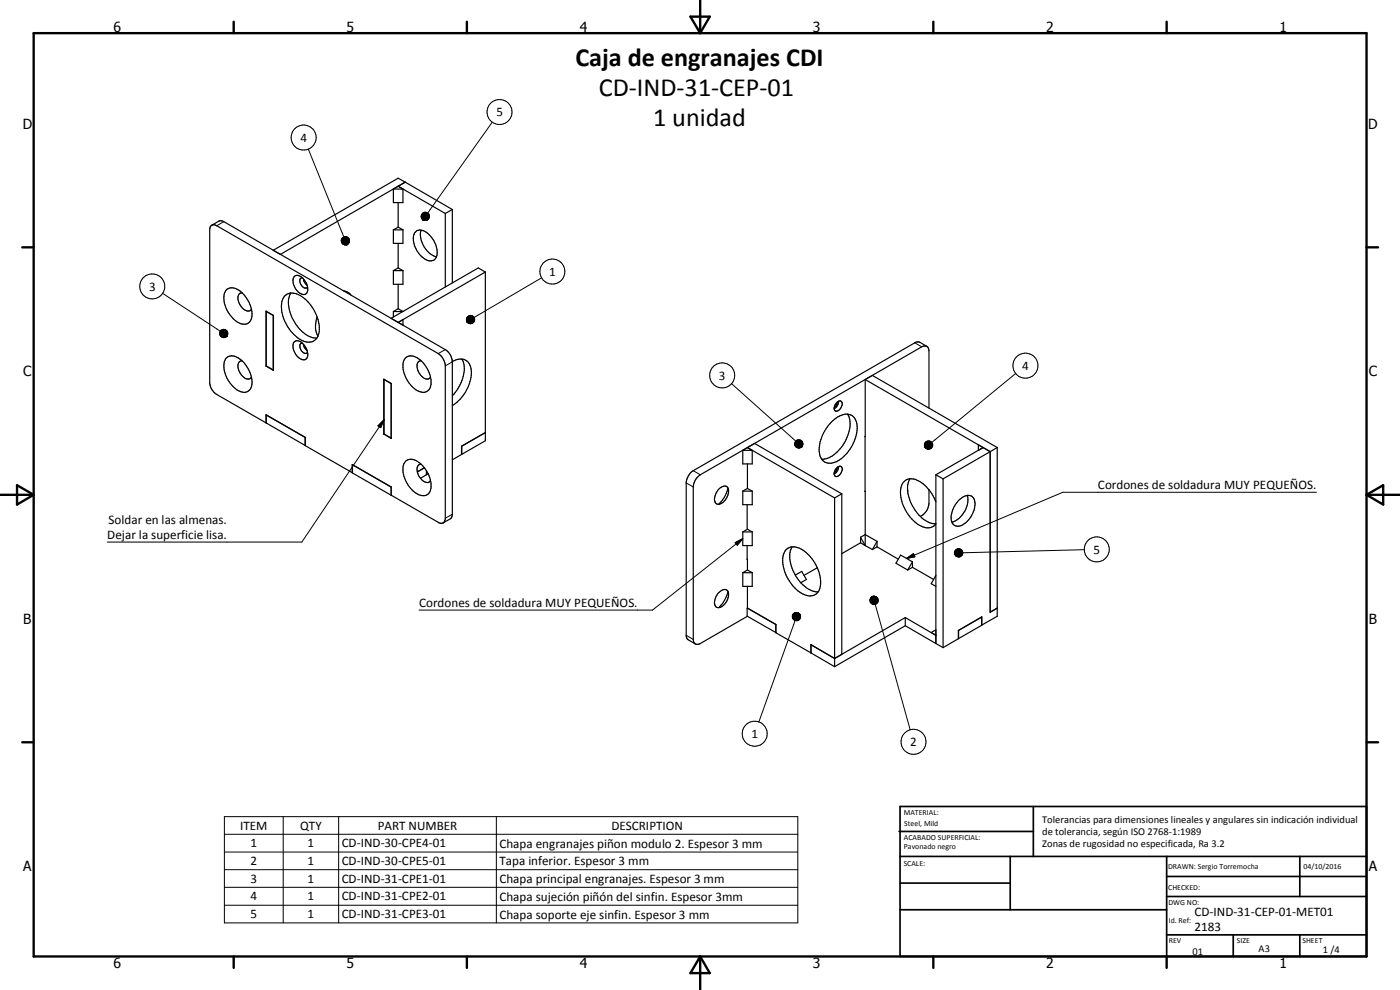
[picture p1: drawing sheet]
<svg xmlns="http://www.w3.org/2000/svg" width="420mm" height="297mm" viewBox="0 0 420 297" stroke-linecap="round" stroke-linejoin="round" font-family="sans-serif">
<g fill="none" stroke="#000" stroke-width=".35">
<path d="M118.1 56.7v4.1h2.8v-4.1M118.1 56.7h2.8M119.5 55.9l14.1 8.2M119.5 55.9l1.4 .8M119.5 55.9l-1.4 .8M121.6 54.7l14.2 8.2M63.5 67.6l-.4 .5-.2 .6v46.3a4.8 4.8 0 0 0 2.2 3.4l14.7 8.5M63.5 67.6l.7-.2 .9 .3 66.4 38.4a5.1 5.1 0 0 1 2.1 3.4v46.3l-.6 1.1M63.5 67.6l2.2-1.3 .7-.1 .8 .3 66.4 38.4a4.4 4.4 0 0 1 2.2 3.7M82 75.1l37.5-21.6 2.1 1.2-37.5 21.6zM118.1 69v4h2.8v-4M118.1 69h2.8"/>
<path d="M119.5 60.8v7.4M119.5 73v7.4M119.5 68.2l1.4 .8M119.5 68.2l-1.4 .8M124.5 69.8a2.69 2.69 0 0 1 4.1 .4 7.6 7.6 0 0 1 2.4 6.8 2.21 2.21 0 0 1-3.6 .7 7.5 7.5 0 0 1-3.2-7.3zM126.4 69a7 7 0 0 0 4.6 8M133.6 64.1v22M135.8 62.9v22M135.8 62.9l-2.2 1.2M67.9 87a3.5 3.5 0 0 1 4.9 1 7.8 7.8 0 0 1 2.4 8.1 2.67 2.67 0 0 1-4.1 .4 8.4 8.4 0 0 1-3.6-8.8zM72.7 87.9a1.53 1.53 0 0 0-1.1 2.4 3.4 3.4 0 0 0 3.4 3l.5-.6M79.9 93.5l2.1 1.2"/>
<path d="M79.9 93.5v16.3M80 93.4l-.1 .1M82 94.7h.1M82 94.7v16.3M82.1 94.7l-2.3-1.4v16.6M82.1 94.7v16.4l-2.3-1.2M85.4 88.8a3.8 3.8 0 0 1 5.1 .1 12.1 12.1 0 0 1 5.2 11 3.3 3.3 0 0 1-5.2 2.2 12.1 12.1 0 0 1-5.9-11.7zM87.3 87.9a8 8 0 0 0 .4 7.6l1.1 1.8a8.4 8.4 0 0 0 6.3 4.1M88.3 83.1a1.73 1.73 0 0 1 2.6 .4 3.9 3.9 0 0 1 1 4.6 2.36 2.36 0 0 1-3.1-1.2 3.3 3.3 0 0 1-.5-3.8zM90.8 83.4h-.3a1.65 1.65 0 0 0 .3 2.6l.9 .4 .6-.3M91.1 83.7l.2 .8 .8 1.1M95.2 95a6.6 6.6 0 0 0 .3 5.8"/>
<path d="M103.2 87.3l1.4 .5 .8 .8M103.2 87.3l.1 .1M118.1 81.2v4.1h2.8v-4.1M118.1 93.5v1.6M118.1 81.2h2.8M119.5 96.7l1.4-.8v1.6zM119.5 85.3v7.3M119.5 92.6l1.4 .9h-2.8M119.5 92.6l-1.4 .9M119.5 80.4l1.4 .8M119.5 80.4l-1.4 .8M145.7 81.6l-2.2-1.2-26.1 15.1"/>
<path d="M145.7 81.6v50.6l-7.1 4.1M145.7 81.6l-26.2 15.1M67.9 107.4a2.95 2.95 0 0 1 4.1 .3 8.5 8.5 0 0 1 3.4 8.5 2.45 2.45 0 0 1-3.9 1 8.5 8.5 0 0 1-4-9.1zM72.7 108.2a1.87 1.87 0 0 0-1 2.9 3.3 3.3 0 0 0 3.3 2.6l.5-.5M79.9 109.8l-.1 .1M79.9 109.8l2.1 1.2M82 111h.1M88.3 102.7a2.11 2.11 0 0 1 3.1 1.1 3.5 3.5 0 0 1 .5 3.9 2.28 2.28 0 0 1-3.1-1.2 3.3 3.3 0 0 1-.5-3.8zM90.8 103a.95 .95 0 0 0-.9 .6 .95 .95 0 0 0 .2 1 1.54 1.54 0 0 0 2.1 1.2l.1-.1M91.1 103.3l.2 .8 .8 1.1M115.3 113.9l2.1 1.2M115.3 113.9v16.3"/>
<path d="M115.3 113.8v.1M117.4 115.1v16.3M117.4 115.1l-2.2-1.4v16.5M117.4 115.1v16.5l-2.2-1.4M117.4 115.1h.1M121.7 107.4a2.69 2.69 0 0 1 3.6 0 8.7 8.7 0 0 1 3.8 8.8 2.48 2.48 0 0 1-3.8 1 8.7 8.7 0 0 1-4.1-9.1zM126.4 108.2a1.62 1.62 0 0 0-1.1 2.5 3.3 3.3 0 0 0 3.4 3l.5-.5M138.5 107.7l-1.3 .2-1.4 .6v45.8l-.5 1.2-2.3 1.4M138.5 107.7a3.3 3.3 0 0 1 3 3.8 12.8 12.8 0 0 1-5.7 10.2M138.6 107.7a7.8 7.8 0 0 1-.5 7.7l-1.1 1.8-1.2 1.5M259.7 113.9l-.1 17.1M259.7 113.9l2.1-1.3 37.5 21.7"/>
<path d="M259.7 113.9l37.5 21.6M278.2 103.9l-2.4-1.3-1 .1-66.7 38.5a5.1 5.1 0 0 0-2.2 3.4v46.3l.5 1 2.3 1.3M278.2 103.9l-.8-.1-.8 .3-66.4 38.4a4.7 4.7 0 0 0-2.1 3.6v45.8l.1 .8 .5 .5M278.2 103.9l.3 .3 .3 1.1v17.1M79.8 126.9v-2.4l11.8 6.7v2.5l14.2 8.2v-2.5l11.6 6.8v2.4M79.8 126.9h.1M79.9 124.5l11.7 6.7v2.4l-11.7-6.7zM91.6 133.6h.1M115.2 130.2h.1M115.3 130.2l2.1 1.2M117.4 131.4h.1M121.7 138.5a2.76 2.76 0 0 1 3.6-.1 8.6 8.6 0 0 1 3.8 8.8 2.59 2.59 0 0 1-4.3 .8 9.2 9.2 0 0 1-3.8-8.1z"/>
<path d="M126.4 139.3a1.57 1.57 0 0 0-1.1 2.5l.9 1.8M138.5 136.3h.1M138.6 133.9v2.4M145.7 129.8l-7.2 4.1v2.5l-2.7 1.6M222.9 135.1v4.1h2.9v-4.1M222.9 135.1h2.9M224.3 139.2v7.4M224.3 134.3l2.2-1.2 26.1 15.1M224.3 134.3l26.2 15.1M224.3 134.3l1.5 .8M224.3 134.3l-1.4 .8M249.5 126.7a5.3 5.3 0 0 1 6.3-1.9 5.6 5.6 0 0 1 1 6.3 11.1 11.1 0 0 1-6.8 7.8 3.2 3.2 0 0 1-4.1-3.4 12.2 12.2 0 0 1 3.6-8.8z"/>
<path d="M251.4 120.5l-1.1 1.9M251.7 120.4h.7a2.02 2.02 0 0 1-1 2.9l-.2 .1a.97 .97 0 0 1-.9-.6 .97 .97 0 0 1 .2-1.1l.9-1.2M251.7 120.4l-.3 .1M251.7 120.4a2.7 2.7 0 0 1-1.4 2.2M251.7 140a2.86 2.86 0 0 1-1.4 2.2M254.4 124.2a8.9 8.9 0 0 1-1.1 8.8 10.1 10.1 0 0 1-5.4 4.6l-1.3 .2M259.6 131l.1 16.4M259.7 130.9l-.1 .1M293.6 133.5l1.5 .8-1.5 .8zM295.1 134.3l-14.2 8.2M297.2 135.5v48.2l2.1-1.2M297.2 135.5l-14.2 8.2"/>
<path d="M299.3 134.3v50.6l-4.7 2.7v-2.4l-6.9 3.9v2.5l-4.7 2.7M299.3 134.3l-2.1 1.2M117.4 148.5v-2.4l-11.7-6.7v2.5l26.1 15h1.2M126.2 143.6a2 2 0 0 0 2.9 .8l.1-.3M127.4 140.3l-2.1 1.3M128 142.4h.1M128 141.2v1.3l-1.8 1M128 141.4v1M128.5 142.2l-.5 .2M215.6 146.9a2.02 2.02 0 0 1 2.7-.8 3.7 3.7 0 0 1-1 4.3 1.58 1.58 0 0 1-2.7 .3 4 4 0 0 1 1-3.8zM218.5 146.4a9 9 0 0 1-2.8 4.9M222.9 147.4v4h2.9v-4"/>
<path d="M222.9 159.6v4.1h2.9v-4.1M222.9 147.4h2.9M222.9 159.6h2.9M222.9 159.6l1.4-.8 1.5 .8M224.2 151.4v7.4M224.3 146.6l1.5 .8M224.3 146.6l-1.4 .8M250.5 149.4v50.6M250.8 140.7a1.11 1.11 0 0 1 1.9-.4 2.03 2.03 0 0 1-2.1 2.6l-.3-1zM251.4 140.1l-1.1 1.9M252.6 148.2v48.1l-2.1 1.3M252.6 148.2l-2.1 1.2"/>
<path d="M259.6 147.3l.1 16.4M272.4 146.9v.5M273.1 143.7a8.1 8.1 0 0 0 .7 8.1 9.3 9.3 0 0 0 6.6 5.3h.5a3.2 3.2 0 0 1-4.3 .8 11.8 11.8 0 0 1-6.1-12 3.2 3.2 0 0 1 5-1.7 11.9 11.9 0 0 1 5.4 6.4M278.8 146.9v4.1a4.7 4.7 0 0 1-2.6 3.9M280.9 142.5v50.6M280.9 142.5l2.1 1.2M283 143.7v50.6M287.7 150.2a3.1 3.1 0 0 1 4.2-1.1 4.3 4.3 0 0 1 0 5 5.6 5.6 0 0 1-4.9 3.8 2.75 2.75 0 0 1-1.3-4l.5-1.5zM290.3 148.6a7 7 0 0 1-4.6 8M215.6 177.9a1.91 1.91 0 0 1 2.7-.7 3.3 3.3 0 0 1-.7 3.9 2.08 2.08 0 0 1-2.7 1 3.3 3.3 0 0 1 .7-4.2zM218.5 177.5a9.5 9.5 0 0 1-2.8 4.8M222.9 171.8v4.1h2.9v-4.1"/>
<path d="M222.9 171.8h2.9M224.2 163.7l.1 4.2M224.2 167.7l.1 3.3M224.3 175.9v6.6M224.3 171l1.5 .8M224.3 171l-1.4 .8M235.9 165a4.1 4.1 0 0 1 5.6 .4 11.3 11.3 0 0 1 4.4 11.6 3.5 3.5 0 0 1-5.4 1 11.9 11.9 0 0 1-5.4-11.5zM237.8 164.1a7.7 7.7 0 0 0 .1 6.9 10.8 10.8 0 0 0 6.8 6.5h.9M238.7 172.6l1.9-1.2 1.4 2.5-1.6 .9M245.3 170.3l-4 2.3M258.3 162.9l-5.7 3.2M258.3 161.2l1.4-.8 3.5 2"/>
<path d="M258.3 161.2l1.4 2.5M258.3 162.9l1.4 .8M258.3 161.2v1.7M259.7 163.7l2.1 1.2M263.2 164.1l6.4 3.7M263.2 162.4l-1.4 2.5M263.2 164.1l-1.4 .8M263.2 162.4v1.7M273.8 170.2l6.4 3.7M273.8 168.6l-3.5-2.1-1.4 2.5 3.5 2M273.8 168.6l-1.4 2.4M273.8 170.2l-1.4 .8"/>
<path d="M273.8 168.6v1.6M280.9 172.6l-1.4 2.5 1.4 .8M224.2 184.9l8.6 4.9M224.3 182.5l-.1 2.5-14 8.1-.8 .2-.7-.1M224.3 182.5l8.6 4.9v2.5l10.5 6M224.3 182.5l8.5 4.9v2.4M232.8 189.8h.1M243.4 195.9v-2.5l7.1 4.2M243.4 195.8v.1M243.4 195.9l7.1 4.1M271.7 185.3l-21.2 12.3M271.7 185.3l9.2 5.3-1.4-.8 1.4-.8"/>
<path d="M271.7 187.7l-21.2 12.3M271.7 185.3v2.4M271.7 187.7l9.2 5.4M280.9 193.1l2.1 1.2M287.6 189.2l7.1-4.1v2.5l-7.1 4z"/>
</g>
<g fill="none" stroke="#000" stroke-width=".3">
<path d="M147.7 36.7l-19.3 27.2M92.5 44.7l10.7 26.4M67.2 66.5l-2.1 1.2M102.4 72.2l1.7 1.2-1.7-.9zM102.4 72l1.7 1.4-1.7-1.2zM102.4 72.5l1.7 .9-1.6-.6zM102.5 71.7l1.6 1.7-1.7-1.4zM102.5 72.8l1.6 .6-1.5-.4zM102.6 71.5l1.5 1.9-1.6-1.7zM102.6 73l1.5 .4-1.3-.2zM102.8 71.3l.3-.2 1 2.3zM102.8 71.3l1.3 2.1-1.5-1.9z"/>
<path d="M102.8 73.2l1.3 .2zM103.1 71.1l.2-.1 .8 2.4zM103.1 73.3l1 .1zM103.3 71h.3l.5 2.4zM103.3 73.4h.8zM103.6 71h.2l.3 2.4zM103.6 73.4h.5zM103.8 71h.3v2.4zM103.8 73.4h.3zM104 71v2.4M104.1 71l.2 .2-.2 2.2zM104.1 73.4l.5-.3z"/>
<path d="M104.1 73.4l.6-.5zM104.2 71v2.4M104.3 71.2l.3 .2-.5 2zM104.6 71.4l.1 .2-.6 1.8zM104.7 71.6l.1 .2-.7 1.6zM104.8 72.6l-.7 .8zM104.8 71.8l.1 .3-.8 1.3zM104.9 72.3l-.8 1.1zM104.9 72.1l-.8 1.3zM126.4 64.8l.5 1.2zM126.4 65l.5 1zM126.4 65.3l.5 .7z"/>
<path d="M126.5 64.5l.4 1.5-.5-1.2zM126.6 65.5l.3 .5zM126.6 64.3l.3 1.7-.4-1.5zM126.7 65.8l.2 .2zM126.8 64.1l.1-.2v2.1zM126.8 64.1l.1 1.9-.3-1.7zM126.9 63.9v2.1M126.9 66l.5 .2zM126.9 66l.8 .2zM126.9 66l1.1 .1zM126.9 66h1.3zM126.9 66l1.5-.1z"/>
<path d="M126.9 66l1.7-.3-.2 .2zM126.9 66l1.9-.6-.2 .3zM126.9 66l2-.8-.1 .2zM126.9 66l2-1.1v.3zM126.9 66l2-1.3v.2zM126.9 66l1.9-1.6 .1 .3zM126.9 63.9l.3-.1-.3 2.2zM127.1 63.8v2.2M127.2 63.8l.3-.1-.6 2.3zM127.5 63.7h.3l-.9 2.3zM127.8 63.7h.2l-1.1 2.3zM128 63.7l.3 .1-1.4 2.2z"/>
<path d="M128.3 63.8l.2 .2-1.6 2zM128.5 64l.2 .2-1.8 1.8zM128.7 64.2l.1 .2-1.9 1.6zM48.8 88l17.3 11.4M65.9 100l2.2 .8-2.2-.6zM65.9 99.7l2.2 1.1-2.2-.8zM66 99.5l2.1 1.3-2.2-1.1zM66.2 99.3l.2-.2 1.7 1.7zM66.2 99.3l1.9 1.5-2.1-1.3zM66.4 99.1l.2-.2 1.5 1.9zM66.6 98.9l.2-.1 1.3 2zM66.8 98.8h.3l1 2z"/>
<path d="M67.1 98.8h.3l.7 2zM67.4 98.8l.2 .1 .5 1.9zM67.6 98.9l.2 .2 .3 1.7zM67.8 99.1l.3 .1v1.6zM68.1 99.2l.1 .2-.1 1.4zM68.2 99.4l-.1 1.4zM68.3 99.7l-.2 1.1zM68.4 100l-.3 .8zM140 95.8l.2 .7zM140 96l.2 .5zM140 95.5l.2 1zM140 96.3l.2 .2z"/>
<path d="M140.2 96.5l.3 .4zM140.2 96.5l.5 .5zM140.2 96.5l.8 .6zM140.2 96.5l1.1 .7zM140.2 96.5l1.4 .6-.3 .1zM140.2 96.5l1.6 .5-.2 .1zM140.2 96.5l1.8 .3-.2 .2zM140.2 96.5l2 .1-.2 .2zM140.2 96.5l2.2-.1-.2 .2zM140.2 96.5l2.2-.3v.2zM140.2 96.5l2.3-.6-.1 .3zM140.2 96.5l2.2-.9 .1 .3z"/>
<path d="M140.2 96.5l2.2-1.1v.2zM140.2 96.5l2-1.4 .2 .3zM140.2 96.5l1.9-1.6 .1 .2zM140.2 95.2v1.3zM140.2 96.7h2M140.2 96.5h2.2M140.3 95l.2-.2-.3 1.7zM140.3 95l-.1 1.5zM140.5 94.8l.3-.1-.6 1.8zM140.8 94.7h.2l-.8 1.8zM141 94.7l.3-.1-1.1 1.9zM141.3 94.6l.3 .1-1.4 1.8z"/>
<path d="M141.6 94.7l.2 .1-1.6 1.7zM141.8 94.8l.3 .1-1.9 1.6zM162.5 83.4l-20.2 11.8M65.9 100.2l2.2 .6-2.1-.3zM66 100.5l2.1 .3h-2zM66 100.6h2.1M66.1 100.8h2l-1.8 .2zM66.1 100.9h2M66.3 101l1.8-.2-1.6 .3zM66.5 101.1l1.6-.3-1.4 .5zM66.7 101.3l1.4-.5zM67 101.3l1.1-.5z"/>
<path d="M67.3 101.3l.8-.5zM67.5 101.2l.6-.4zM67.8 101.1l.3-.3zM68.1 100.8l-.1 .2zM68.4 100.2l-.3 .6zM133.6 104.9l-2.1 1.2M135.8 108.6l-2.2 1.2M219.5 115.1l19.3 17.2M274.5 102.9l2.1 1.2M304.8 112.1l-25.2 20.7M113.4 127.8l1.9-1.9-1.1 2.4zM115.3 125.9l-24.7 36.7h-58.4"/>
<path d="M115.3 125.9l-1.1 2.4-.8-.5zM238.5 133.2l2.2 .8-2.2-.5zM238.5 133l2.2 1-2.2-.8zM238.5 133.5l2.2 .5-2.1-.3zM238.6 132.7l2.1 1.3-2.2-1zM238.6 133.7l2.1 .3h-2zM238.6 133.9h2.1M238.7 132.5l2 1.5-2.1-1.3zM238.7 134h2l-1.8 .2zM238.9 132.2l.2-.1 1.6 1.9zM238.9 132.2l1.8 1.8-2-1.5zM238.9 134.2l1.8-.2z"/>
<path d="M239.1 132.1l.2-.1 1.4 2zM239.2 134.3l1.5-.3-1.3 .4zM239.3 132h.3l1.1 2zM239.4 134.4l1.3-.4zM239.6 132h.3l.8 2zM239.7 134.4l1-.4zM239.9 132h.2l.6 2zM239.9 134.4l.8-.4zM240.1 132l.3 .1 .3 1.9zM240.2 134.3l.5-.3zM240.4 132.1l.2 .2 .1 1.7zM240.4 134.2l.3-.2z"/>
<path d="M240.6 132.3l.2 .2-.1 1.5zM240.8 132.5l-.1 1.5zM240.9 132.8l-.2 1.2zM240.9 133.5l-.2 .5zM240.9 133.3l-.2 .7zM240.9 133l-.2 1zM277.4 133.3l.3 1zM277.4 133.6l.3 .7zM277.4 133.9l.3 .4zM277.5 133.1l.2 1.2zM277.6 134.1l.1 .2zM277.7 132.8v1.5z"/>
<path d="M277.7 134.3l.5 .4zM277.7 134.3l.7 .4zM277.7 134.3l1 .5zM277.7 134.3l1.2 .4zM277.7 134.3l1.5 .4zM277.7 134.3l1.7 .2-.2 .2zM277.7 134.3l1.9 .1-.2 .1zM277.7 134.3l2.1-.1-.2 .2zM277.7 134.3l2.2-.4-.1 .3zM277.7 134.3l2.2-.7v.3zM277.7 134.3l2.2-1v.3zM277.7 134.3l2.2-1.2v.2z"/>
<path d="M277.7 134.3l2-1.5 .2 .3zM277.7 134.3l1.9-1.7 .1 .2zM277.7 134.3h2.1M277.8 132.6l.2-.1-.3 1.8zM277.8 132.6l-.1 1.7v-1.5zM278 132.5l.3-.2-.6 2zM278.3 132.3h.3l-.9 2zM278.6 132.3h.2l-1.1 2zM278.8 132.3h.3l-1.4 2zM279.1 132.3l.2 .2-1.6 1.8zM279.3 132.5l.3 .1-1.9 1.7zM135.8 154.3l-2.2 1.2"/>
<path d="M205.9 144.9l2.2 1.2M208.1 141.2l2.1 1.3M395.1 147.7h-76.1l-46.9 19.9M220.6 162.8l2.3-1.2-1.6 2zM222.9 161.6l-27.1 21.4h-70M261.2 179.6l.8-.7-.9 1zM261.3 179.4l.7-.5zM261.3 179.4l.7-.5-.8 .7zM261.5 179.2l.5-.3zM261.9 178.9v2.5M262 178.9l-.9 1.2zM262 178.9l-.9 1.5v-.3z"/>
<path d="M262 178.9l-.8 1.8-.1-.3zM262 178.9l-.7 2-.1-.2zM262 178.9l-.5 2.2-.2-.2zM262 178.9l-.3 2.3-.2-.1zM262 178.9v2.5l-.3-.2zM262 178.9l.3 2.5h-.3zM262 178.9l.5 2.5h-.2zM262 178.9l.8 2.4-.3 .1zM262 178.9l1 2.3-.2 .1zM262 178.9l1.2 2.1-.2 .2zM262 178.9l1.4 1.9-.2 .2zM262 178.9l1.5 1.7-.1 .2z"/>
<path d="M262 178.9l1.6 1.4-.1 .3zM262 178.9l1.6 1.1v.3zM262 178.9l1.5 .8 .1 .3zM262 178.9l1.4 .6 .1 .2zM262 178.9l1.4 .6zM262 178.9l1.2 .4zM262 178.9l1 .2zM262 178.9l.8 .1zM262 178.9h.5zM262 178.9h.3zM262.1 178.9v2.5M272.1 167.6l2-1.5 .5 .9z"/>
<path d="M286.5 165.9l.1 .5zM286.5 165.9l.3 .8zM286.5 165.9l.4 1zM286.5 165.9l.7 1.1zM286.5 165.9l.9 1.2zM286.5 165.9l1.2 1.2zM286.5 165.9l1.4 1.2h-.2zM286.5 165.9l1.7 1.1-.3 .1zM286.5 165.9l1.9 1-.2 .1zM286.5 165.9l2.2 .8-.3 .2zM286.5 165.9l2.3 .6-.1 .2zM286.5 165.9l2.4 .3-.1 .3z"/>
<path d="M286.5 165.9l2.5 .1-.1 .2zM286.5 165.9l2.5-.2v.3zM286.5 165.9l2.4-.4 .1 .2zM286.5 165.9l2.3-.7 .1 .3zM286.5 165.9l2.1-.9 .2 .2zM286.5 165.9l1.9-1.1 .2 .2zM286.5 165.9l1.7-1.2 .2 .1zM286.5 165.9l1.4-1.3 .3 .1zM286.5 165.7v.2zM286.6 165.4l-.1 .5zM286.7 165.1l.2-.1-.4 .9zM286.7 165.1l-.2 .8z"/>
<path d="M286.9 165l.2-.2-.6 1.1zM287.1 164.8l.2-.1-.8 1.2zM287.3 164.7l.3-.1-1.1 1.3zM287.6 164.6h.3l-1.4 1.3zM325.4 164.9l-38.9 1M205.9 190.6l2.2 1.3M237.8 184.8l1.6-1-1.6 1.2zM237.8 185l1.6-1.2-1.6 1.5zM237.8 185.3l1.6-1.5-1.5 1.8zM237.9 184.5l1.5-.7-1.6 1zM238 184.3l1.4-.5zM238 184.3l1.4-.5-1.5 .7z"/>
<path d="M238.2 184.1l1.2-.3zM238.4 183.9l1-.1zM238.6 186.2l-10.9 30.4M238.7 183.8h.7zM238.9 183.8h.5zM239.4 183.8v2.4M239.4 183.8l-1.3 2-.2-.2zM239.4 183.8l-1.2 2.2-.1-.2zM239.4 183.8l-.9 2.3-.3-.1zM239.4 183.8l-.7 2.4-.2-.1zM239.4 183.8l-.4 2.5-.3-.1zM239.4 183.8l-.1 2.4-.3 .1z"/>
<path d="M239.4 183.8l.2 2.4h-.3zM239.4 183.8l.4 2.2-.2 .2zM239.4 183.8l.6 2-.2 .2zM239.4 183.8l.7 1.8-.1 .2zM239.4 183.8l.8 1.6-.1 .2zM239.4 183.8l.9 1.3-.1 .3zM239.4 183.8l.9 1.3zM239.4 183.8l.8 1zM239.4 183.8l.8 .8zM239.4 183.8l.7 .5zM239.4 183.8l.5 .3zM239.4 183.8l.3 .1z"/>
<path d="M262.7 181.4l10.5 37.6M67.3 245h172.1v31.9h-172.1zM67.3 250.3h172.1M67.3 255.7h172.1M85 245v31.9M101.6 245v31.9M149 245v31.9M67.3 260.9h172.1M67.3 266.2h172.1M67.3 271.6h172.1"/>
<circle cx="149.9" cy="33.6" r="3.8"/>
<circle cx="91.1" cy="41.3" r="3.8"/>
<circle cx="45.7" cy="85.9" r="3.8"/>
<circle cx="165.8" cy="81.5" r="3.8"/>
<circle cx="216.7" cy="112.6" r="3.8"/>
<circle cx="307.7" cy="109.7" r="3.8"/>
<circle cx="329.2" cy="164.8" r="3.8"/>
<circle cx="226.5" cy="220.2" r="3.8"/>
<circle cx="274.1" cy="222.6" r="3.7"/>
</g>
<g fill="none" stroke="#000" stroke-width=".71">
<path d="M10.1 9.9h400v277.1h-400zM70.1 6.5v3.4M140.1 6.5v3.4M207.2 5h5.8l-2.9 4.9zM210.1 0v9.9M280.1 6.5v3.4M350.1 6.5v3.4M6.7 74.2h3.4M410.1 74.2h3.5M.1 148.5h10M5.1 145.6l5 2.9-5 2.9zM410.1 148.5h10"/>
<path d="M410.1 148.5l5-2.9v5.8zM6.7 222.7h3.4M410.1 222.7h3.5M70.1 287v3.4M140.1 287v3.4M210.1 287v10M210.1 287l2.9 5h-5.8zM280.1 287v3.4M350.1 287v3.4"/>
</g>
<g fill="none" stroke="#000" stroke-width=".51">
<path d="M269.8 249.5h40.3M270.1 242h140v45h-140zM270.1 257h140M303.2 257v16M310.1 242v15M350.1 257v30M390.1 257v12M270.1 265h33.1M270.1 273h80M350.1 269h60M350.1 263h60M350.1 280.5h60"/>
<path d="M370.1 280.5v6.5M390.1 280.5v6.5"/>
</g>
<g fill="#000">
<path d="M104.1 73.4l.5-.3zM104.1 73.4l.6-.5zM104.8 72.6l-.7 .8zM104.9 72.3l-.8 1.1zM104.9 72.1l-.8 1.3zM104.8 71.8l.1 .3-.8 1.3zM104.7 71.6l.1 .2-.7 1.6zM104.6 71.4l.1 .2-.6 1.8zM103.6 71h.2l.3 2.4zM103.3 71h.3l.5 2.4zM103.1 71.1l.2-.1 .8 2.4zM102.8 71.3l.3-.2 1 2.3z"/>
<path d="M102.8 71.3l1.3 2.1-1.5-1.9zM102.6 71.5l1.5 1.9-1.6-1.7zM102.5 71.7l1.6 1.7-1.7-1.4zM102.4 72l1.7 1.4-1.7-1.2zM102.4 72.2l1.7 1.2-1.7-.9zM102.4 72.5l1.7 .9-1.6-.6zM102.5 72.8l1.6 .6-1.5-.4zM102.6 73l1.5 .4-1.3-.2zM102.8 73.2l1.3 .2zM103.1 73.3l1 .1zM103.3 73.4h.8zM103.6 73.4h.5z"/>
<path d="M103.8 73.4h.3zM126.9 66l.5 .2zM126.9 66l.8 .2zM126.9 66l1.1 .1zM126.9 66h1.3zM126.9 66l1.5-.1zM126.9 66l1.7-.3-.2 .2zM126.9 66l1.9-.6-.2 .3zM126.9 66l2-.8-.1 .2zM126.9 66l2-1.1v.3zM126.9 66l2-1.3v.2zM126.9 66l1.9-1.6 .1 .3z"/>
<path d="M128.7 64.2l.1 .2-1.9 1.6zM128.5 64l.2 .2-1.8 1.8zM128.3 63.8l.2 .2-1.6 2zM128 63.7l.3 .1-1.4 2.2zM127.8 63.7h.2l-1.1 2.3zM127.5 63.7h.3l-.9 2.3zM127.2 63.8l.3-.1-.6 2.3zM126.8 64.1l.1 1.9-.3-1.7zM126.6 64.3l.3 1.7-.4-1.5zM126.5 64.5l.4 1.5-.5-1.2zM126.4 64.8l.5 1.2zM126.4 65l.5 1z"/>
<path d="M126.4 65.3l.5 .7zM126.6 65.5l.3 .5zM126.7 65.8l.2 .2zM140.2 96.5l.3 .4zM140.2 96.5l.5 .5zM140.2 96.5l.8 .6zM140.2 96.5l1.1 .7zM140.2 96.5l1.4 .6-.3 .1zM140.2 96.5l1.6 .5-.2 .1zM140.2 96.5l1.8 .3-.2 .2zM140.2 96.5l2.3-.6-.1 .3zM140.2 96.5l2.2-.9 .1 .3z"/>
<path d="M140.2 96.5l2.2-1.1v.2zM140.2 96.5l2-1.4 .2 .3zM140.2 96.5l1.9-1.6 .1 .2zM141.8 94.8l.3 .1-1.9 1.6zM141.6 94.7l.2 .1-1.6 1.7zM141.3 94.6l.3 .1-1.4 1.8zM141 94.7l.3-.1-1.1 1.9zM140.8 94.7h.2l-.8 1.8zM140.5 94.8l.3-.1-.6 1.8zM140.3 95l.2-.2-.3 1.7zM140.3 95l-.1 1.5zM140.2 95.2v1.3z"/>
<path d="M140 95.5l.2 1zM140 95.8l.2 .7zM140 96l.2 .5zM140 96.3l.2 .2zM68.4 100.2l-.3 .6zM68.4 100l-.3 .8zM68.3 99.7l-.2 1.1zM68.2 99.4l-.1 1.4zM68.1 99.2l.1 .2-.1 1.4zM67.8 99.1l.3 .1v1.6zM67.6 98.9l.2 .2 .3 1.7zM67.4 98.8l.2 .1 .5 1.9z"/>
<path d="M67.1 98.8h.3l.7 2zM66.8 98.8h.3l1 2zM66.6 98.9l.2-.1 1.3 2zM66.4 99.1l.2-.2 1.5 1.9zM66.2 99.3l.2-.2 1.7 1.7zM66.2 99.3l1.9 1.5-2.1-1.3zM66 99.5l2.1 1.3-2.2-1.1zM65.9 99.7l2.2 1.1-2.2-.8zM65.9 100l2.2 .8-2.2-.6zM65.9 100.2l2.2 .6-2.1-.3zM66.3 101l1.8-.2-1.6 .3zM66.5 101.1l1.6-.3-1.4 .5z"/>
<path d="M66.7 101.3l1.4-.5zM67 101.3l1.1-.5zM67.3 101.3l.8-.5zM67.5 101.2l.6-.4zM67.8 101.1l.3-.3zM68.1 100.8l-.1 .2zM113.4 127.8l1.9-1.9-1.1 2.4zM240.9 133.5l-.2 .5zM240.9 133.3l-.2 .7zM240.9 133l-.2 1zM240.9 132.8l-.2 1.2zM240.8 132.5l-.1 1.5z"/>
<path d="M240.6 132.3l.2 .2-.1 1.5zM240.4 132.1l.2 .2 .1 1.7zM240.1 132l.3 .1 .3 1.9zM239.9 132h.2l.6 2zM239.6 132h.3l.8 2zM239.3 132h.3l1.1 2zM239.1 132.1l.2-.1 1.4 2zM238.9 132.2l.2-.1 1.6 1.9zM238.9 132.2l1.8 1.8-2-1.5zM238.7 132.5l2 1.5-2.1-1.3zM238.6 132.7l2.1 1.3-2.2-1zM238.5 133l2.2 1-2.2-.8z"/>
<path d="M238.5 133.2l2.2 .8-2.2-.5zM238.5 133.5l2.2 .5-2.1-.3zM238.7 134h2l-1.8 .2zM238.9 134.2l1.8-.2zM239.2 134.3l1.5-.3-1.3 .4zM239.4 134.4l1.3-.4zM239.7 134.4l1-.4zM239.9 134.4l.8-.4zM240.2 134.3l.5-.3zM240.4 134.2l.3-.2zM277.7 134.3l.5 .4zM277.7 134.3l.7 .4z"/>
<path d="M277.7 134.3l1 .5zM277.7 134.3l1.2 .4zM277.7 134.3l1.5 .4zM277.7 134.3l1.7 .2-.2 .2zM277.7 134.3l1.9 .1-.2 .1zM277.7 134.3l2.2-.7v.3zM277.7 134.3l2.2-1v.3zM277.7 134.3l2.2-1.2v.2zM277.7 134.3l2-1.5 .2 .3zM277.7 134.3l1.9-1.7 .1 .2zM279.3 132.5l.3 .1-1.9 1.7zM279.1 132.3l.2 .2-1.6 1.8z"/>
<path d="M278.8 132.3h.3l-1.4 2zM278.6 132.3h.2l-1.1 2zM278.3 132.3h.3l-.9 2zM278 132.5l.3-.2-.6 2zM277.8 132.6l.2-.1-.3 1.8zM277.8 132.6l-.1 1.7v-1.5zM277.7 132.8v1.5zM277.5 133.1l.2 1.2zM277.4 133.3l.3 1zM277.4 133.6l.3 .7zM277.4 133.9l.3 .4zM277.6 134.1l.1 .2z"/>
<path d="M220.6 162.8l2.3-1.2-1.6 2zM261.5 179.2l.5-.3zM261.3 179.4l.7-.5zM261.3 179.4l.7-.5-.8 .7zM261.2 179.6l.8-.7-.9 1zM262 178.9l-.9 1.2zM262 178.9l-.9 1.5v-.3zM262 178.9l-.8 1.8-.1-.3zM262 178.9l-.7 2-.1-.2zM262 178.9l-.5 2.2-.2-.2zM262 178.9l-.3 2.3-.2-.1zM262 178.9l.5 2.5h-.2z"/>
<path d="M262 178.9l.8 2.4-.3 .1zM262 178.9l1 2.3-.2 .1zM262 178.9l1.2 2.1-.2 .2zM262 178.9l1.4 1.9-.2 .2zM262 178.9l1.5 1.7-.1 .2zM262 178.9l1.6 1.4-.1 .3zM262 178.9l1.6 1.1v.3zM262 178.9l1.5 .8 .1 .3zM262 178.9l1.4 .6 .1 .2zM262 178.9l1.4 .6zM262 178.9l1.2 .4zM262 178.9l1 .2z"/>
<path d="M262 178.9l.8 .1zM262 178.9h.5zM262 178.9h.3zM272.1 167.6l2-1.5 .5 .9zM286.5 165.9l.1 .5zM286.5 165.9l.3 .8zM286.5 165.9l.4 1zM286.5 165.9l.7 1.1zM286.5 165.9l.9 1.2zM286.5 165.9l1.2 1.2zM286.5 165.9l1.4 1.2h-.2zM286.5 165.9l1.7 1.1-.3 .1z"/>
<path d="M286.5 165.9l1.9 1-.2 .1zM286.5 165.9l2.2 .8-.3 .2zM286.5 165.9l2.3 .6-.1 .2zM286.5 165.9l2.4 .3-.1 .3zM286.5 165.9l2.3-.7 .1 .3zM286.5 165.9l2.1-.9 .2 .2zM286.5 165.9l1.9-1.1 .2 .2zM286.5 165.9l1.7-1.2 .2 .1zM286.5 165.9l1.4-1.3 .3 .1zM287.6 164.6h.3l-1.4 1.3zM287.3 164.7l.3-.1-1.1 1.3zM287.1 164.8l.2-.1-.8 1.2z"/>
<path d="M286.9 165l.2-.2-.6 1.1zM286.7 165.1l.2-.1-.4 .9zM286.7 165.1l-.2 .8zM286.6 165.4l-.1 .5zM286.5 165.7v.2zM238.9 183.8h.5zM238.7 183.8h.7zM238.4 183.9l1-.1zM238.2 184.1l1.2-.3zM238 184.3l1.4-.5zM238 184.3l1.4-.5-1.5 .7zM237.9 184.5l1.5-.7-1.6 1z"/>
<path d="M237.8 184.8l1.6-1-1.6 1.2zM237.8 185l1.6-1.2-1.6 1.5zM237.8 185.3l1.6-1.5-1.5 1.8zM239.4 183.8l-1.3 2-.2-.2zM239.4 183.8l-1.2 2.2-.1-.2zM239.4 183.8l-.9 2.3-.3-.1zM239.4 183.8l-.7 2.4-.2-.1zM239.4 183.8l-.4 2.5-.3-.1zM239.4 183.8l.6 2-.2 .2zM239.4 183.8l.7 1.8-.1 .2zM239.4 183.8l.8 1.6-.1 .2zM239.4 183.8l.9 1.3-.1 .3z"/>
<path d="M239.4 183.8l.9 1.3zM239.4 183.8l.8 1zM239.4 183.8l.8 .8zM239.4 183.8l.7 .5zM239.4 183.8l.5 .3zM239.4 183.8l.3 .1z"/>
</g>
<path d="M104.3 71.2v2.2M277.7 134.1h2.2M286.5 165.7h2.5M239.2 183.8v2.5" fill="none" stroke="#000" stroke-width=".42"/>
<path d="M140.2 96.4h2.2M286.5 166.1h2.5M239.6 183.8v2.4" fill="none" stroke="#000" stroke-width=".34"/>
<g font-size="7.9">
<text x="172.7" y="19.7">Caja de engranajes CDI</text>
<text x="179.7" y="28.7">CD-IND-31-CEP-01</text>
<text x="196" y="37.7">1 unidad</text>
</g>
<g font-size="4.2">
<text x="34" y="9.6">6</text>
<text x="104" y="9.6">5</text>
<text x="174" y="9.6">4</text>
<text x="244" y="9.6">3</text>
<text x="314" y="9.6">2</text>
<text x="384" y="9.6">1</text>
<text x="6.8" y="38.7">D</text>
<text x="410.6" y="38.7">D</text>
<text x="7" y="112.9">C</text>
<text x="410.8" y="112.9">C</text>
<text x="7" y="187.1">B</text>
<text x="410.8" y="187.1">B</text>
<text x="7" y="261.4">A</text>
<text x="410.8" y="261.4">A</text>
<text x="34" y="290.4">6</text>
<text x="104" y="290.4">5</text>
<text x="174" y="290.4">4</text>
<text x="244" y="290.4">3</text>
<text x="314" y="290.4">2</text>
<text x="384" y="290.4">1</text>
</g>
<g font-size="3.9">
<text x="149" y="34.9">5</text>
<text x="90.2" y="42.5">4</text>
<text x="164.8" y="82.8">1</text>
<text x="44.7" y="87.2">3</text>
<text x="215.7" y="113.9">3</text>
<text x="306.8" y="111">4</text>
<text x="329.5" y="146.7">Cordones de soldadura MUY PEQUEÑOS.</text>
<text x="32.2" y="161.6">Dejar la superficie lisa.</text>
<text x="32.6" y="157.1">Soldar en las almenas.</text>
<text x="328.2" y="166.1">5</text>
<text x="125.8" y="182">Cordones de soldadura MUY PEQUEÑOS.</text>
<text x="225.5" y="221.4">1</text>
<text x="273.2" y="223.9">2</text>
<text x="72.1" y="248.9">ITEM</text>
<text x="90.1" y="248.9">QTY</text>
<text x="113.4" y="248.9">PART NUMBER</text>
<text x="183.5" y="248.9">DESCRIPTION</text>
<text x="75.2" y="254.3">1</text>
<text x="92.3" y="254.3">1</text>
<text x="102.6" y="254.3">CD-IND-30-CPE4-01</text>
<text x="149.9" y="254.3">Chapa engranajes piñon modulo 2. Espesor 3 mm</text>
<text x="75.2" y="259.6">2</text>
<text x="92.3" y="259.5">1</text>
<text x="102.6" y="259.6">CD-IND-30-CPE5-01</text>
<text x="149.9" y="259.6">Tapa inferior. Espesor 3 mm</text>
<text x="75.2" y="264.9">3</text>
<text x="92.3" y="264.9">1</text>
<text x="102.6" y="264.9">CD-IND-31-CPE1-01</text>
<text x="149.9" y="265">Chapa principal engranajes. Espesor 3 mm</text>
<text x="75.2" y="270.2">4</text>
<text x="75.2" y="275.5">5</text>
<text x="92.3" y="270.2">1</text>
<text x="92.3" y="275.5">1</text>
<text x="102.6" y="270.2">CD-IND-31-CPE2-01</text>
<text x="102.6" y="275.5">CD-IND-31-CPE3-01</text>
<text x="149.9" y="270.3">Chapa sujeción piñón del sinfin. Espesor 3mm</text>
<text x="149.9" y="275.6">Chapa soporte eje sinfin. Espesor 3 mm</text>
<text x="358.5" y="275">CD-IND-31-CEP-01-MET01</text>
<text x="358.5" y="279.4">2183</text>
</g>
<g font-size="3.1">
<text x="312.7" y="246.8">Tolerancias para dimensiones lineales y angulares sin indicación individual</text>
<text x="312.7" y="250.4">de tolerancia, según ISO 2768-1:1989</text>
<text x="312.7" y="254">Zonas de rugosidad no especificada, Ra 3.2</text>
<text x="357.9" y="286.4">01</text>
<text x="377.7" y="285.6">A3</text>
<text x="397" y="285.9">1 /4</text>
</g>
<g font-size="2.4">
<text x="271.2" y="244.4">MATERIAL:</text>
<text x="271.3" y="252">ACABADO SUPERFICIAL:</text>
<text x="271.4" y="247.9">Steel, Mild</text>
<text x="271.3" y="254.6">Pavonado negro</text>
<text x="271.2" y="259.7">SCALE:</text>
<text x="350.6" y="260.8">DRAWN: Sergio Torremocha</text>
<text x="391.2" y="260.6">04/10/2016</text>
<text x="350.6" y="267">CHECKED:</text>
<text x="350.6" y="271.4">DWG NO:</text>
<text x="350.8" y="276.9">Id. Ref:</text>
<text x="350.8" y="282.8">REV</text>
<text x="371.2" y="282.9">SIZE</text>
<text x="390.9" y="282.9">SHEET</text>
</g>
</svg>
